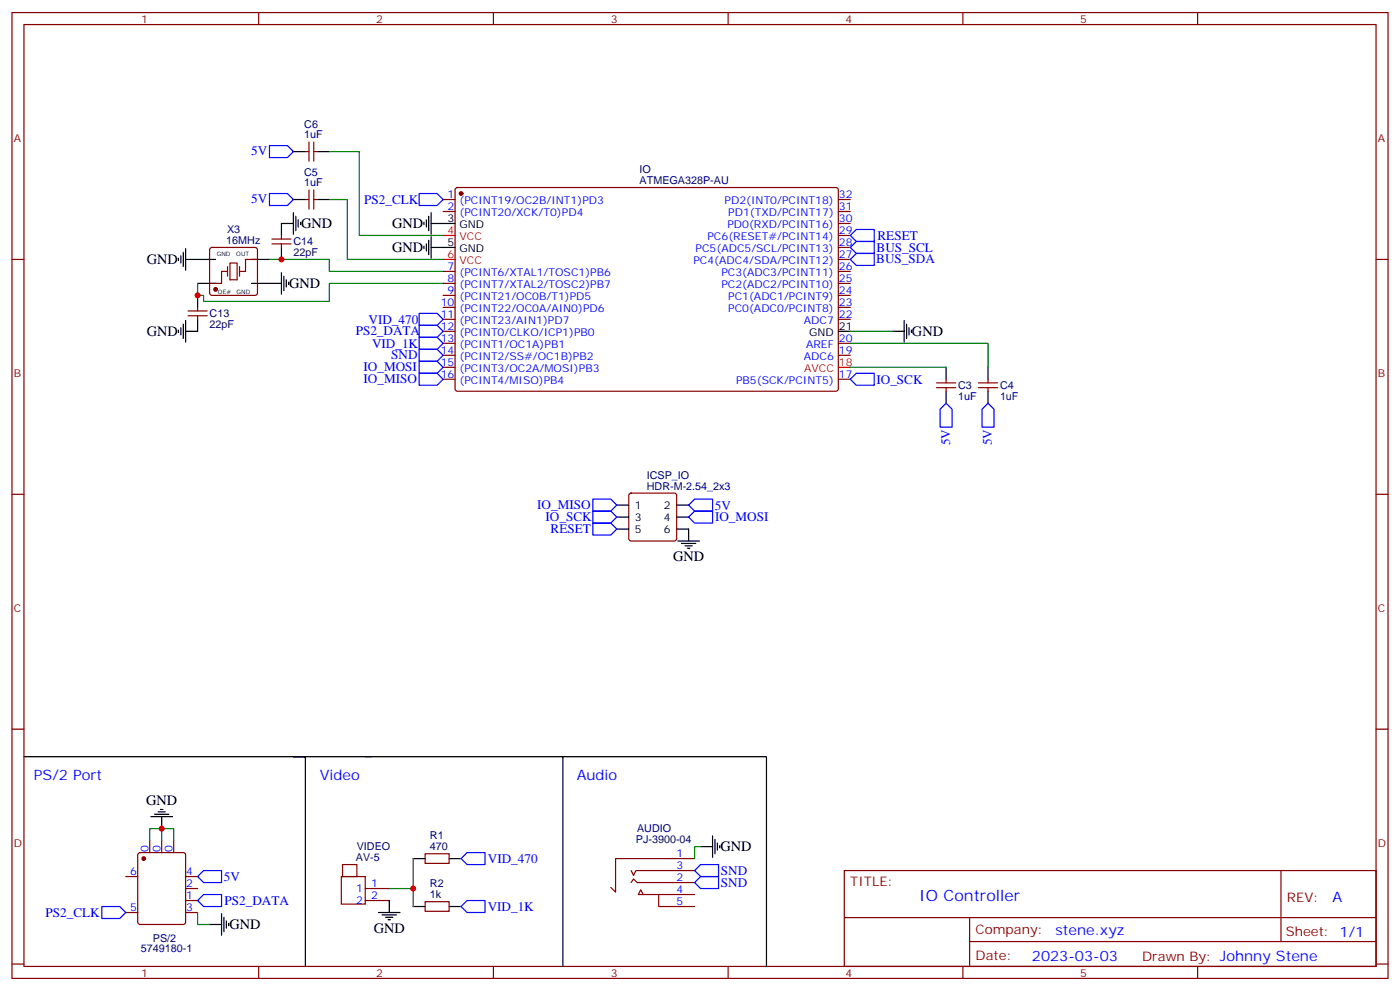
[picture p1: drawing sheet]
<svg xmlns="http://www.w3.org/2000/svg" width="412mm" height="292mm" viewBox="0 0 412 292" stroke-linecap="round" stroke-linejoin="round" font-family="sans-serif">
<g fill="none" stroke="#870000" stroke-width=".35">
<path d="M3.5 3.7h405.4v284.3h-405.4zM7.1 7.2h398.2v277.3h-398.2zM76.2 3.7v3.5M145.3 3.7v3.5M214.5 3.7v3.5M283.6 3.7v3.5M352.8 3.7v3.5M90 58.7h1M90 44.6h1M91 41.8v5.6M91 55.9v5.7M92.4 58.7h1.1"/>
<path d="M92.4 41.8v5.6M92.4 55.9v5.7M92.4 44.6h1.1M130.5 58.7h3.6M134.3 55.4l.5-.2 111.7 .1 .4 .6v58.9l-.7 .4-111.7-.1-.4-.6v-58.6zM246.9 58.7h3.6M3.5 76.4h3.6M62 73.1l.4-.3h12.7l.5 .3 .2 .5v12.7l-.2 .5-.5 .2h-12.7l-.5-.3-.2-.4v-12.7zM67 79.9h-1.7v3.5h-3.6M75.8 76.4h-3.5v3.5h-1.7M80.1 71.8h5.6M80.1 70.4h5.6"/>
<path d="M82.9 69.3v1.1M82.9 71.8v1M130.5 62.3h3.6M130.5 79.9h3.6M246.9 76.4h3.6M246.9 62.3h3.6M246.9 79.9h3.6M246.9 72.8h3.6M246.9 69.3h3.6M246.9 65.8h3.6M405.3 76.4h3.6M55.4 91.5h5.6"/>
<path d="M55.4 93h5.6M58.2 90.5v1M58.2 93v1M130.5 83.4h3.6M130.5 87h3.6M130.5 90.5h3.6M130.5 94h3.6M130.5 97.5h3.6M246.9 83.4h3.6M246.9 87h3.6M246.9 90.5h3.6M246.9 94h3.6"/>
<path d="M130.5 101.1h3.6M130.5 104.6h3.6M130.5 108.1h3.6M130.5 111.7h3.6M246.9 101.1h3.6M246.9 104.6h3.6M246.9 111.7h3.6M275.9 114.1h5.6M275.9 112.7h5.6M278.7 111.7v1M278.7 114.1v1.1M288.2 114.1h5.7"/>
<path d="M288.2 112.7h5.7M291 111.7v1M291 114.1v1.1M3.5 145.5h3.6M185.4 145.4l.5-.2h12.7l.5 .2 .2 .5v12.7l-.2 .5-.5 .2h-12.7l-.5-.3-.2-.4v-12.7zM405.3 145.5h3.6M3.5 214.7h3.6M405.3 214.7h3.6M37 258.1h3.6M40.8 251.2l.5-.2h12.7l.6 .4 .1 20.1-.5 .6-12.9 .1-.7-.5v-20zM44.1 247.5v3.5M47.6 247.5v3.5"/>
<path d="M51.2 247.5v3.5M54.7 258.1h3.5M100.5 258.1h7.1v8.1h-7.1zM100.9 254.5h4.2v3.6h-4.2zM125.2 251.4h7.1v2.8h-7.1zM185.9 259.8l.7-1 1.1 1h16.9M185.9 256.3l.7 1.4 .7-1.4h17.3M204.6 252.8h-23.3v9.8l-1.4-1.4M248.7 256.3h156.6v28.2h-156.6zM377.3 256.3v20.9M37 268.6h3.6M54.7 265.1h3.5"/>
<path d="M54.7 261.6h3.5M54.7 268.6h3.5M107.6 265.1h7.1M107.6 261.6h7.1M125.2 265.5h7.1v2.8h-7.1zM189.4 263.3h-1.4l.7-1.4 .7 1.4h15.2M194 263.3v3.6h10.6M248.7 270.1h156.5M285.6 277.2h119.6M285.6 270.1v14.2M3.5 283.8h3.6M76.2 284.5v3.5"/>
<path d="M145.3 284.5v3.5M214.5 284.5v3.5M283.6 284.5v3.5M352.8 284.5v3.5M405.3 283.8h3.6"/>
</g>
<g fill="#870000" stroke="#870000" stroke-width=".35">
<circle cx="135.8" cy="57" r=".53"/>
<circle cx="42.3" cy="252.8" r=".53"/>
<circle cx="63.5" cy="85.2" r=".53"/>
</g>
<g fill="none" stroke="#000" stroke-width=".35">
<path d="M86.4 58.7h3.6M86.4 44.6h3.6M93.5 58.7h3.5M93.5 44.6h3.5M52.6 76v.7M53.3 75.3v2.1M54 74.3v4.2M54.7 76.4h8.8M54.7 73.2v6.4M74.1 76.4h5.3M82.9 72.8v3.6M86.4 65.8h-3.5v3.5"/>
<path d="M86.4 62.6v6.4M87.1 63.7v4.2M87.8 64.7v2.2M88.5 65.4v.7M124.9 65.4v.7M124.9 72.5v.7M125.6 64.7v2.2M125.6 71.8v2.1M126.3 63.7v4.2M126.3 70.7v4.3M127 65.8h7.1M127 72.8h7.1"/>
<path d="M127 62.6v6.4M127 69.7v6.3M52.6 97.2v.7M53.3 96.5v2.1M54 95.4v4.3M54.7 94.4v6.3M58.2 94v3.5h-3.5M58.2 83.4h5.3M58.2 87v3.5M74.1 83.4h8.8M82.9 80.3v6.3M83.6 81.3v4.2"/>
<path d="M84.3 82.4v2.1M85 83.1v.7M246.9 97.5h3.6M262.8 97.5h3.5M266.3 94.4v6.3M267.1 95.4v4.3M267.8 96.5v2.1M268.5 97.2v.7M278.7 108.1v3.6M278.7 115.2v3.5M291 108.1v3.6M291 115.2v3.5"/>
<path d="M181.7 148.7h3.5M181.7 152.2h3.5M181.7 155.8h3.5M199.3 148.7h3.5M199.3 152.2h3.5M199.3 155.8h3.5v3.5M199.7 159.3h6.3M200.7 160h4.3M201.8 160.7h2.1M202.5 161.4h.7M7.1 222.8h82.9v61.7M45.5 239.7h4.2"/>
<path d="M46.6 239h2.1M47.3 238.3h.7M90 222.8h-3.6h23M107.6 222.8h58.2v61.7M165.8 222.8h60v61.7M44.4 240.4h6.4M47.6 240.4v3.5M121.7 252.8h3.5M132.3 252.8h3.5M206.4 249.2h3.5M209.9 246.1v6.3M210.6 247.1v4.3"/>
<path d="M211.3 248.2v2.1M212 248.9v.7M61.7 272.2h3.6M65.3 269v6.3M66 270.1v4.2M66.7 271.1v2.1M67.4 271.8v.7M111.5 268.6h6.3M112.5 269.3h4.3M113.6 270.1h2.1M114.3 270.8h.7M114.7 265.1v3.5"/>
<path d="M121.7 266.9h3.5M132.3 266.9h3.5"/>
</g>
<path d="M130.5 69.3h3.6M130.5 76.4h3.6M246.9 108.1h3.6" fill="none" stroke="#f00" stroke-width=".35"/>
<g fill="none" stroke="#008700" stroke-width=".35">
<path d="M97 44.6h8.8v24.7h24.7M97 58.7h5.3v17.7h28.2M79.4 76.4h17.6v3.5h33.5M58.2 83.4v3.6h1.8v1.7h37v-5.3h33.5M250.5 97.5h12.3M250.5 101.1h40.5v7M250.5 108.1h28.2M44.1 247.5v-3.6h3.5v3.6M47.6 243.9h3.6v3.6M121.7 252.8v8.8M206.4 249.2h-1.8v3.6M58.2 268.6v3.6h3.5"/>
<path d="M114.7 261.6h7v5.3"/>
</g>
<g fill="none" stroke="#00f" stroke-width=".35">
<path d="M79.4 57h5.3l1.7 1.7-1.7 1.8h-5.3zM79.4 42.9h5.3l1.7 1.7-1.7 1.8h-5.3zM123.5 57h5.3l1.7 1.7-1.7 1.8h-5.3zM250.5 69.3l1.7-1.7h5.3v3.5h-5.3zM250.5 72.8l1.7-1.7h5.3v3.5h-5.3zM250.5 76.4l1.7-1.8h5.3v3.5h-5.3zM123.5 92.3h5.3l1.7 1.7-1.7 1.8h-5.3zM123.5 99.3h5.3l1.7 1.8-1.7 1.7h-5.3zM123.5 95.8h5.3l1.7 1.7-1.7 1.8h-5.3zM123.5 102.8h5.3l1.7 1.8-1.7 1.8h-5.3zM123.5 109.9h5.3l1.7 1.8-1.7 1.7h-5.3zM123.5 106.4h5.3l1.7 1.7-1.7 1.8h-5.3z"/>
<path d="M250.5 111.7l1.7-1.8h5.3v3.5h-5.3zM278.7 118.7l1.8 1.8v5.3h-3.6v-5.3zM291 118.7l1.8 1.8v5.3h-3.5v-5.3zM174.6 154h5.3l1.8 1.8-1.8 1.7h-5.3zM174.6 150.5h5.3l1.8 1.7-1.8 1.8h-5.3zM174.6 146.9h5.3l1.8 1.8-1.8 1.8h-5.3zM202.8 148.7l1.8-1.8h5.3v3.6h-5.3zM202.8 152.2l1.8-1.7h5.3v3.5h-5.3zM58.2 258.1l1.8-1.8h5.3v3.5h-5.3zM135.8 252.8l1.8-1.8h5.3v3.5h-5.3zM204.6 259.8l1.8-1.7h5.3v3.5h-5.3zM206.4 254.5h5.3v3.6h-5.3l-1.8-1.8z"/>
<path d="M30 266.9h5.3l1.7 1.7-1.7 1.8h-5.3zM58.2 265.1l1.8-1.8h5.3v3.6h-5.3zM135.8 266.9l1.8-1.8h5.3v3.5h-5.3z"/>
</g>
<path d="M67 78.5v2.8M67.7 77.4h2.1v5h-2.1zM70.6 78.5v2.8" fill="none" stroke="#871200" stroke-width=".35"/>
<g fill="#c00">
<circle cx="47.6" cy="243.9" r=".88"/>
<circle cx="121.7" cy="261.6" r=".88"/>
<circle cx="58.2" cy="87" r=".88"/>
<circle cx="82.9" cy="76.4" r=".88"/>
</g>
<text font-size="4.6" fill="#00f" x="270.8" y="265.3">IO Controller</text>
<g font-size="4.2">
<text x="88.7" y="67.2">GND</text>
<text x="115.5" y="67.2">GND</text>
<text x="43.2" y="77.8">GND</text>
<text x="115.5" y="74.3">GND</text>
<text x="85.2" y="84.9">GND</text>
<text x="43.2" y="99">GND</text>
<text x="268.6" y="99">GND</text>
<text x="198.3" y="165.3">GND</text>
<text x="43" y="237.1">GND</text>
<text x="212.2" y="250.7">GND</text>
<text x="67.6" y="273.6">GND</text>
<text x="110.1" y="274.7">GND</text>
</g>
<g font-size="4.2" fill="#00f">
<text x="10" y="229.6">PS/2 Port</text>
<text x="94.2" y="229.6">Video</text>
<text x="169.9" y="229.6">Audio</text>
<text x="392.5" y="265.6">A</text>
<text x="310.9" y="275.1">stene.xyz</text>
<text x="304" y="282.9">2023-03-03</text>
</g>
<g font-size="3.9" fill="#00f">
<text x="74" y="45.8">5V</text>
<text x="74" y="59.9">5V</text>
<text x="107.3" y="60">PS2_CLK</text>
<text x="258.5" y="70.6">RESET</text>
<text x="258.1" y="77.6">BUS_SDA</text>
<text x="258.2" y="74">BUS_SCL</text>
<text x="108.6" y="95.3">VID_470</text>
<text x="104.8" y="98.7">PS2_DATA</text>
<text x="109.6" y="102.3">VID_1K</text>
<text x="115.3" y="105.7">SND</text>
<text x="107.1" y="112.9">IO_MISO</text>
<text x="107.1" y="109.3">IO_MOSI</text>
<text x="258.2" y="113">IO_SCK</text>
<text x="279.8" y="131.1" transform="rotate(-90 279.8 131.1)">5V</text>
<text x="292.2" y="131.1" transform="rotate(-90 292.2 131.1)">5V</text>
<text x="158.2" y="149.9">IO_MISO</text>
<text x="160.7" y="153.4">IO_SCK</text>
<text x="210.6" y="150">5V</text>
<text x="210.6" y="153.5">IO_MOSI</text>
<text x="162.2" y="156.9">RESET</text>
<text x="143.7" y="254">VID_470</text>
<text x="212.3" y="257.6">SND</text>
<text x="65.9" y="259.4">5V</text>
<text x="212.3" y="261.2">SND</text>
<text x="13.4" y="269.9">PS2_CLK</text>
<text x="66.2" y="266.4">PS2_DATA</text>
<text x="143.7" y="268.1">VID_1K</text>
</g>
<g font-size="3.9" fill="#800">
<text x="250.5" y="260.9">TITLE:</text>
<text x="379.1" y="265.6">REV:</text>
<text x="287.4" y="275.1">Company:</text>
<text x="378.7" y="275.7">Sheet: 1/1</text>
<text x="287.4" y="282.8">Date:</text>
<text x="336.4" y="282.8">Drawn By: Johnny Stene</text>
</g>
<g font-size="3.2" fill="#800">
<text x="41.6" y="6.7">1</text>
<text x="110.8" y="6.7">2</text>
<text x="179.9" y="6.7">3</text>
<text x="249.1" y="6.7">4</text>
<text x="318.2" y="6.7">5</text>
<text x="4.1" y="41.8">A</text>
<text x="405.9" y="41.8">A</text>
<text x="4.1" y="110.9">B</text>
<text x="405.9" y="110.9">B</text>
<text x="4.1" y="180.1">C</text>
<text x="405.9" y="180.1">C</text>
<text x="4.1" y="249.2">D</text>
<text x="405.9" y="249.2">D</text>
<text x="41.6" y="287.5">1</text>
<text x="110.8" y="287.5">2</text>
<text x="179.9" y="287.5">3</text>
<text x="249.1" y="287.5">4</text>
<text x="318.2" y="287.5">5</text>
</g>
<g font-size="3.2" fill="#000080">
<text x="89.6" y="40.7">1uF</text>
<text x="89.6" y="37.6">C6</text>
<text x="89.6" y="51.7">C5</text>
<text x="188.4" y="51">IO</text>
<text x="89.6" y="54.9">1uF</text>
<text x="188.4" y="54.2">ATMEGA328P-AU</text>
<text x="66.7" y="71.8">16MHz</text>
<text x="66.9" y="68.6">X3</text>
<text x="86.4" y="75.4">22pF</text>
<text x="86.4" y="72.2">C14</text>
<text x="61.7" y="93.4">C13</text>
<text x="61.7" y="96.6">22pF</text>
<text x="282.2" y="117.7">1uF</text>
<text x="282.2" y="114.6">C3</text>
<text x="294.6" y="117.7">1uF</text>
<text x="294.6" y="114.6">C4</text>
<text x="190.5" y="140.9">ICSP_IO</text>
<text x="190.5" y="144.1">HDR-M-2.54_2x3</text>
<text x="187.7" y="245">AUDIO</text>
<text x="105.1" y="250.2">VIDEO</text>
<text x="126.7" y="250.3">470</text>
<text x="126.7" y="247.1">R1</text>
<text x="187.3" y="248.2">PJ-3900-04</text>
<text x="104.8" y="253.5">AV-5</text>
<text x="126.7" y="261.2">R2</text>
<text x="126.7" y="264.4">1k</text>
<text x="41.5" y="280.4">5749180-1</text>
<text x="45" y="277.2">PS/2</text>
</g>
<g font-size="3.2" fill="#00f">
<text x="131.9" y="58.4">1</text>
<text x="247.1" y="58.4">32</text>
<text x="131.9" y="61.9">2</text>
<text x="135.4" y="60.1">(PCINT19/OC2B/INT1)PD3</text>
<text x="135.4" y="63.7">(PCINT20/XCK/T0)PD4</text>
<text x="213.4" y="60.1">PD2(INT0/PCINT18)</text>
<text x="214.5" y="63.7">PD1(TXD/PCINT17)</text>
<text x="247.1" y="65.4">30</text>
<text x="247.1" y="61.9">31</text>
<text x="208.4" y="70.7">PC6(RESET#/PCINT14)</text>
<text x="214.3" y="67.2">PD0(RXD/PCINT16)</text>
<text x="247.1" y="69">29</text>
<text x="204.3" y="77.8">PC4(ADC4/SDA/PCINT12)</text>
<text x="204.9" y="74.3">PC5(ADC5/SCL/PCINT13)</text>
<text x="247.1" y="76">27</text>
<text x="247.1" y="72.5">28</text>
<text x="131.9" y="79.6">7</text>
<text x="131.9" y="83.1">8</text>
<text x="135.4" y="81.3">(PCINT6/XTAL1/TOSC1)PB6</text>
<text x="212.5" y="81.3">PC3(ADC3/PCINT11)</text>
<text x="247.1" y="83.1">25</text>
<text x="247.1" y="79.6">26</text>
<text x="131.9" y="86.6">9</text>
<text x="135.4" y="84.8">(PCINT7/XTAL2/TOSC2)PB7</text>
<text x="135.4" y="88.4">(PCINT21/OC0B/T1)PD5</text>
<text x="212.5" y="84.8">PC2(ADC2/PCINT10)</text>
<text x="214.5" y="88.4">PC1(ADC1/PCINT9)</text>
<text x="247.1" y="86.6">24</text>
<text x="129.8" y="90.1">10</text>
<text x="129.8" y="93.7">11</text>
<text x="135.4" y="91.9">(PCINT22/OC0A/AIN0)PD6</text>
<text x="135.4" y="95.4">(PCINT23/AIN1)PD7</text>
<text x="214.5" y="91.9">PC0(ADC0/PCINT8)</text>
<text x="236.8" y="95.4">ADC7</text>
<text x="247.1" y="93.7">22</text>
<text x="247.1" y="90.1">23</text>
<text x="129.8" y="97.2">12</text>
<text x="129.8" y="100.7">13</text>
<text x="135.4" y="99">(PCINT0/CLKO/ICP1)PB0</text>
<text x="247.1" y="100.7">20</text>
<text x="129.8" y="104.2">14</text>
<text x="129.8" y="107.8">15</text>
<text x="135.4" y="102.5">(PCINT1/OC1A)PB1</text>
<text x="135.4" y="106">(PCINT2/SS#/OC1B)PB2</text>
<text x="236.8" y="106">ADC6</text>
<text x="237.4" y="102.5">AREF</text>
<text x="247.1" y="104.2">19</text>
<text x="129.8" y="111.3">16</text>
<text x="135.4" y="109.5">(PCINT3/OC2A/MOSI)PB3</text>
<text x="135.4" y="113.1">(PCINT4/MISO)PB4</text>
<text x="216.8" y="113.1">PB5(SCK/PCINT5)</text>
<text x="247.1" y="111.3">17</text>
<text x="43.7" y="250.8" transform="rotate(-90 43.7 250.8)">0</text>
<text x="47.3" y="250.8" transform="rotate(-90 47.3 250.8)">0</text>
<text x="50.8" y="250.8" transform="rotate(-90 50.8 250.8)">0</text>
<text x="38.4" y="257.7">6</text>
<text x="54.9" y="257.7">4</text>
<text x="199.3" y="255.9">3</text>
<text x="199.3" y="252.4">1</text>
<text x="54.9" y="261.2">2</text>
<text x="104.9" y="262.6">1</text>
<text x="109.4" y="261.2">1</text>
<text x="199.3" y="263">4</text>
<text x="199.3" y="259.5">2</text>
<text x="38.4" y="268.3">5</text>
<text x="54.9" y="264.8">1</text>
<text x="54.9" y="268.3">3</text>
<text x="104.9" y="266.2">2</text>
<text x="109.4" y="264.8">2</text>
<text x="199.3" y="266.5">5</text>
</g>
<g font-size="3.2">
<text x="131.9" y="65.4">3</text>
<text x="135.4" y="67.2">GND</text>
<text x="131.9" y="72.5">5</text>
<text x="135.4" y="74.3">GND</text>
<text x="238.4" y="99">GND</text>
<text x="247.1" y="97.2">21</text>
<text x="187" y="149.8">1</text>
<text x="195.5" y="149.8">2</text>
<text x="187" y="153.3">3</text>
<text x="195.5" y="153.3">4</text>
<text x="187" y="156.8">5</text>
<text x="195.5" y="156.8">6</text>
</g>
<g font-size="3.2" fill="#f00">
<text x="131.9" y="69">4</text>
<text x="135.4" y="70.7">VCC</text>
<text x="131.9" y="76">6</text>
<text x="135.4" y="77.8">VCC</text>
<text x="247.1" y="107.8">18</text>
<text x="236.9" y="109.5">AVCC</text>
</g>
<g font-size="1.8">
<text x="63.9" y="75.3">GND</text>
<text x="69.6" y="75.3">OUT</text>
<text x="64.2" y="86.6">OE#</text>
<text x="69.7" y="86.6">GND</text>
</g>
</svg>
